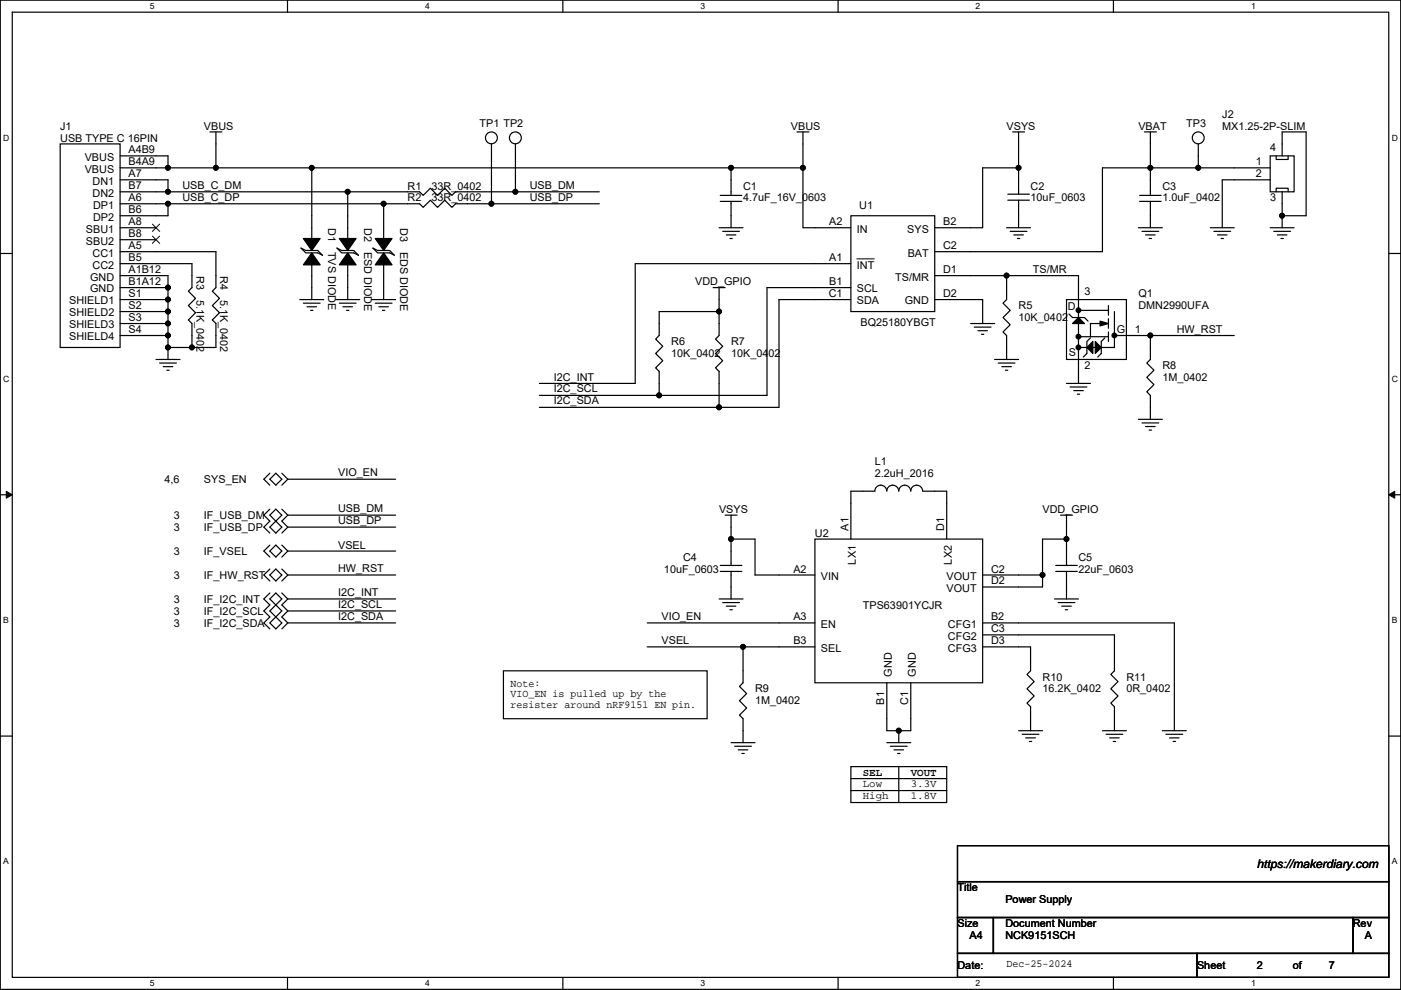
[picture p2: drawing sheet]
<svg xmlns="http://www.w3.org/2000/svg" width="297mm" height="210mm" viewBox="0 0 297 210" stroke-linecap="round" stroke-linejoin="round" font-family="sans-serif">
<path d="M.1 0h296.9v209.8h-296.9zM2.6 2.6h291.8v204.7h-291.8z" fill="none" stroke="#000" stroke-width=".25"/>
<g fill="#fff">
<path d="M31.8 .3h1v2h-1z"/>
<path d="M31.8 207.6h1v2h-1z"/>
</g>
<path d="M61 0v2.6M61 207.3v2.5" fill="none" stroke="#000" stroke-width=".25"/>
<g fill="#fff">
<path d="M90.1 .3h1v2h-1z"/>
<path d="M90.1 207.6h1v2h-1z"/>
</g>
<path d="M119.3 0v2.6M119.3 207.3v2.5" fill="none" stroke="#000" stroke-width=".25"/>
<g fill="#fff">
<path d="M148.5 .3h1v2h-1z"/>
<path d="M148.5 207.6h1v2h-1z"/>
</g>
<path d="M177.7 0v2.6M177.7 207.3v2.5" fill="none" stroke="#000" stroke-width=".25"/>
<g fill="#fff">
<path d="M206.9 .3h1v2h-1z"/>
<path d="M206.9 207.6h1v2h-1z"/>
</g>
<path d="M236.1 0v2.6M236.1 207.3v2.5" fill="none" stroke="#000" stroke-width=".25"/>
<g fill="#fff">
<path d="M265.2 .3h1v2h-1z"/>
<path d="M265.2 207.6h1v2h-1z"/>
<path d="M.7 28.2h1.3v2h-1.3z"/>
<path d="M295.1 28.2h1.3v2h-1.3z"/>
<path d="M.7 79.4h1.3v2h-1.3z"/>
<path d="M295.1 79.4h1.3v2h-1.3z"/>
</g>
<path d="M.1 53.8h2.5M294.4 53.8h2.6" fill="none" stroke="#000" stroke-width=".25"/>
<g fill="#fff">
<path d="M.7 130.5h1.2v2.1h-1.2z"/>
<path d="M295.1 130.5h1.2v2.1h-1.2z"/>
</g>
<path d="M.1 104.9h2.5M294.4 104.9h2.6" fill="none" stroke="#000" stroke-width=".25"/>
<path d="M1.3 104.2l1.3 .7-1.3 .8zM294.4 104.9l1.3-.7v1.5z" fill="#000" stroke="#000" stroke-width=".21"/>
<g fill="#fff">
<path d="M.7 181.7h1.2v2h-1.2z"/>
<path d="M295.1 181.7h1.2v2h-1.2z"/>
</g>
<g fill="none" stroke="#000" stroke-width=".25">
<path d="M12.8 30.5h12.7v43.2h-12.7zM25.5 33.1h10.1v2.5M25.5 35.6h10.1M25.5 38.1h10.1v2.6M35.6 35.6h10.2M44.5 28h2.6M45.8 35.6h20.3M45.8 28v7.6M104.2 30.5v12.7h22.9M109.3 30.5v10.2h17.8M155 35.6h15.2M155 35.6v5.8"/>
<path d="M155 35.6h-88.9v15.2M169 28h2.5M170.2 35.6v12.7h10.2M170.2 28v7.6M214.7 28h2.5M216 35.6h-7.7v12.7h-10.1M216 35.6v5.6M216 28v7.6M242.6 28h2.6M243.9 28v7.6M243.9 35.6v5.8M243.9 35.6h10.2"/>
<path d="M243.9 35.6h-10.2v17.8h-35.5M254.1 30.5v5.1M254.1 35.6h15.2M269.3 38.1h-10.2v10.2M269.3 33.1h5.1v7.6h-5.1zM270.6 33.1v.7h2.5v-.7M271.8 33.1v-5.1h5.1v17.8h-5.1v-5.1M25.5 55.9h15.2v5.1l-.8 .8 1.6 1.5-1.6 1.5 1.6 1.5-1.6 1.6 .8 .7v5.1M25.5 40.7h10.1M25.5 43.2h10.1M25.5 48.3h7.6M25.5 50.8h7.6"/>
<path d="M25.5 58.5h10.1v2.5M25.5 53.4h20.3v7.6l-.8 .8 1.5 1.5-1.5 1.5 1.5 1.5-1.5 1.6 .8 .7v5.1h-5.1M35.6 43.2v2.6h-10.1M35.6 43.2h45.7M35.6 40.7h38.1M63.8 52.6l1 .5h2.6l1 1-1-.5h-2.6zM66.1 55.9v7.6M71.4 52.6l1.1 .5h2.5l1 1-1-.5h-2.5zM73.7 55.9v7.6M79.1 52.6l1 .5h2.5l1 1-1-.5h-2.5zM81.3 55.9v7.6M104.2 43.2h-7.6l-.8 .8-1.5-1.5-1.5 1.5-1.6-1.5-1.5 1.5-.7-.8h-7.7v7.6"/>
<path d="M109.3 40.7h-12.7l-.8 .7-1.5-1.5-1.5 1.5-1.6-1.5-1.5 1.5-.7-.7h-15.3v10.1M152.5 48.3h5M152.7 41.4h4.6M152.7 42.7h4.6M153.2 49.1h3.6M154 49.8h2M154.7 50.6h.6M155 42.7v5.6M180.4 55.9h-45.7v25.4h-20.3M180.4 45.8h17.8v20.3h-17.8zM198.2 58.5h15.2M213.4 58.5v5l-.7 .8 1.5 1.5-1.5 1.6 1.5 1.5-1.5 1.5 .7 .8v5"/>
<path d="M213.4 48.3h5.1M213.4 58.5h15.3v7.3M213.7 42.5h4.5M213.7 41.2h4.5M214.2 49.1h3.5M214.9 49.8h2.1M215.7 50.6h.5M216 42.5v5.8M241.4 48.3h5M241.6 41.4h4.6M241.6 42.7h4.6M242.1 49.1h3.6"/>
<path d="M242.9 49.8h2M243.6 50.6h.6M243.9 42.7v5.6M256.6 48.3h5.1M257.4 49.1h3.5M258.1 49.8h2.1M258.9 50.6h.5M269.3 48.3h5.1M270.1 49.1h3.5M270.6 40.7v-.8h2.5v.8M270.8 49.8h2.1M271.6 50.6h.5"/>
<path d="M271.8 45.8v2.5M25.5 61h10.1M25.5 63.5h10.1M25.5 66.1h10.1M25.5 68.6h10.1M25.5 71.2h10.1M33.1 76.2h5.1M33.8 77h3.6M34.6 77.8h2M35.4 78.5h.5M35.6 63.5v2.6M35.6 71.2v2.5"/>
<path d="M35.6 68.6v2.6M35.6 66.1v2.5M35.6 61v2.5M40.7 73.7h-5.1v2.5M63.6 63.5h5M64.3 64.3h3.6M65.1 65.1h2M65.8 65.8h.6M71.2 63.5h5.1M71.9 64.3h3.6M72.7 65.1h2M73.5 65.8h.5"/>
<path d="M78.8 63.5h5.1M79.6 64.3h3.5M80.3 65.1h2.1M81.1 65.8h.5M151.2 61h2.5M152.5 61v5.1M152.5 66.1h-12.7v5.1l-.8 .7 1.5 1.5-1.5 1.6 1.5 1.5-1.5 1.5 .8 .8v5.1M152.5 66.1v5.1l-.8 .7 1.5 1.5-1.5 1.6 1.5 1.5-1.5 1.5 .8 .8v7.6M180.4 61h-17.8v22.9h-22.8M180.4 63.5h-15.2v22.9h-12.7M198.2 63.5h10.1v5.1M205.8 68.6h5.1"/>
<path d="M206.6 69.4h3.5M207.3 70.1h2.1M208.1 70.9h.5M210.9 76.2h5.1M211.6 77h3.6M212.4 77.8h2M213.2 78.5h.5M226.1 63.5h12.7v12.7h-12.7zM226.6 66.6l.8 .8h2.5l.8 .7M228.7 71.4v2.3h1.7M228.7 73.4v7.9M228.7 68.6v2.8h6.3"/>
<path d="M230.9 73.7h1.3M231.2 71.7l-.8 .7v2.6l-.7 .7M233.7 68.6h-2.5v2.8M234.2 71.7l-.7 .7v2.6l-.8 .7M235 65.8h-6.3v1.6M235 70.4v2M235 67.6v2M235 64.8v2M236.3 66.1v5.1h7.6v5l-.8 .8 1.6 1.5-1.6 1.6 1.6 1.5-1.6 1.5 .8 .8v5M236.3 71.2v2.5h-2.8M243.9 71.2h17.8M114.4 83.9h25.4"/>
<path d="M114.4 86.4h38.1M226.1 81.3h5.1M226.9 82.1h3.5M227.6 82.8h2.1M228.4 83.6h.5M241.4 88.9h5M242.1 89.7h3.6M242.9 90.5h2M243.6 91.2h.6M57.2 100.4l-1.3 1.2 1.3 1.3M57.2 115.6l-1.3 1.3 1.3 1.3M57.2 108l-1.3 1.3 1.3 1.2-1.3 1.3 1.3 1.3"/>
<path d="M57.2 111.8l1.3-1.3 1.3 1.3-1.3 1.3zM58.5 100.4l1.3 1.2-1.3 1.3-1.3-1.3zM58.5 115.6l1.3 1.3-1.3 1.3-1.3-1.3zM58.5 108l1.3 1.3-1.3 1.2-1.3-1.2zM59.8 100.4l1.2 1.2M59.8 115.6l1.2 1.3M59.8 108l1.2 1.3M61 101.6h22.9M61 116.9h22.9M61 109.3h22.9M61 111.8h22.9M61 101.6l-1.2 1.3"/>
<path d="M61 116.9l-1.2 1.3M61 109.3l-1.2 1.2 1.2 1.3M61 111.8l-1.2 1.3M152.7 119.9h4.6M153.7 109.3h2.6M155 114.3h5.1v7.7h12.7M155 109.3v5M155 114.3v5.6M172.8 114.3h35.5v30.5h-35.5zM185.5 104.2a1.26 1.26 0 0 1 1.2-1.3 1.26 1.26 0 0 1 1.3 1.3 1.27 1.27 0 0 1 1.3-1.3 1.27 1.27 0 0 1 1.2 1.3 1.27 1.27 0 0 1 1.3-1.3 1.27 1.27 0 0 1 1.3 1.3 1.27 1.27 0 0 1 1.2-1.3 1.27 1.27 0 0 1 1.3 1.3M185.5 104.2h-5.1v10.1M195.6 104.2h5.1v10.1"/>
<path d="M223.8 119.9h4.6M224.9 109.3h2.5M226.1 109.3v10.6M226.1 114.3h-5.1v7.7M57.2 125.8l-1.3 1.2 1.3 1.3-1.3 1.3 1.3 1.3-1.3 1.2 1.3 1.3M57.2 120.7l-1.3 1.3 1.3 1.2M57.2 132.1l1.3-1.2 1.3 1.2-1.3 1.3zM58.5 125.8l1.3 1.2-1.3 1.3-1.3-1.3zM58.5 128.3l1.3 1.3-1.3 1.3M58.5 120.7l1.3 1.3-1.3 1.2-1.3-1.2zM58.5 128.3l-1.3 1.3 1.3 1.3M59.8 125.8l1.2 1.2"/>
<path d="M59.8 120.7l1.2 1.3M61 127h22.9M61 127l-1.2 1.3 1.2 1.3M61 129.6h22.9M61 132.1h22.9M61 122h22.9M61 129.6l-1.2 1.3 1.2 1.2M61 132.1l-1.2 1.3M61 122l-1.2 1.2M137.2 137.2h20.3M152.5 127h5M152.7 121.2h4.6"/>
<path d="M153.2 127.8h3.6M154 128.6h2M154.7 129.3h.6M155 121.2v5.8M157.5 137.2v7.6l-.7 .8 1.5 1.5-1.5 1.5 1.5 1.6-1.5 1.5 .7 .7v5.1M157.5 137.2h15.3M172.8 132.1h-35.6M208.3 134.7h28v7.6l-.8 .7 1.5 1.6-1.5 1.5 1.5 1.5-1.5 1.5 .8 .8v5.1M208.3 122h12.7M208.3 132.1h40.7v22.9M208.3 137.2h10.2v5.1l-.8 .7 1.6 1.6-1.6 1.5 1.6 1.5-1.6 1.5 .8 .8v5.1M221 122v2.5h-12.7"/>
<path d="M223.6 127h5.1M223.8 121.2h4.6M224.3 127.8h3.6M225.1 128.6h2M225.9 129.3h.5M226.1 121.2v5.8M.1 156.1h2.5M106.7 142.3h43.2v10.1h-43.2zM155 157.5h5.1M155.8 158.3h3.5M156.5 159h2.1M157.3 159.8h.5"/>
<path d="M188 157.5h5.1M188 144.8v10.2h2.6M188.8 158.3h3.5M189.5 159h2.1M190.3 159.8h.5M190.6 155v2.5M193.1 144.8v10.2h-2.5M216 155h5M216.7 155.7h3.6M217.5 156.5h2M218.2 157.3h.6M233.7 155h5.1"/>
<path d="M234.5 155.7h3.6M235.3 156.5h2M236 157.3h.5M246.4 155h5.1M247.2 155.7h3.6M248 156.5h2M248.7 157.3h.5M294.4 156.1h2.6M180.4 165.1h20.3M180.4 167.7h20.3M180.4 162.6h20.3v7.6h-20.3zM190.6 162.6v7.6"/>
<path d="M203 179.4h91.4v7.6h-91.4zM203 187h91.4v7.6h-91.4zM203 194.6h7.6v7.6h-7.6zM210.6 194.6h76.2v7.6h-76.2zM286.8 194.6h7.6v7.6h-7.6zM203 202.2h50.8v5.1h-50.8zM253.8 202.2h40.6v5.1h-40.6z"/>
<circle cx="104.2" cy="29.2" r="1.26"/>
<circle cx="109.3" cy="29.2" r="1.26"/>
<circle cx="254" cy="29.2" r="1.26"/>
</g>
<g fill="#000" stroke="#000" stroke-width=".25">
<path d="M64.3 50.6h3.6l-1.8 2.5z" fill-rule="evenodd"/>
<path d="M66.1 53.6l1.8 2.6h-3.6z" fill-rule="evenodd"/>
<path d="M71.9 50.6h3.6l-1.8 2.5z" fill-rule="evenodd"/>
<path d="M73.7 53.6l1.8 2.6h-3.6z" fill-rule="evenodd"/>
<path d="M79.6 50.6h3.5l-1.8 2.5z" fill-rule="evenodd"/>
<path d="M81.3 53.6l1.8 2.6h-3.5z" fill-rule="evenodd"/>
<path d="M227.4 68.6l1.3-1.2 1.2 1.2z" fill-rule="evenodd"/>
<path d="M231.7 72.4v2.6l-1.3-1.3z" fill-rule="evenodd"/>
<path d="M232.2 72.4l1.3 1.3-1.3 1.3z" fill-rule="evenodd"/>
<path d="M233.2 68.1l1.8 .5-1.8 .5z" fill-rule="evenodd"/>
<circle cx="35.6" cy="35.6" r=".5"/>
<circle cx="45.8" cy="35.6" r=".5"/>
<circle cx="66.1" cy="35.6" r=".5"/>
<circle cx="155" cy="35.6" r=".5"/>
<circle cx="170.2" cy="35.6" r=".5"/>
<circle cx="215.9" cy="35.6" r=".5"/>
<circle cx="243.9" cy="35.6" r=".5"/>
<circle cx="254" cy="35.6" r=".5"/>
<circle cx="35.6" cy="40.7" r=".5"/>
<circle cx="35.6" cy="43.2" r=".5"/>
<circle cx="73.7" cy="40.7" r=".5"/>
<circle cx="81.3" cy="43.2" r=".5"/>
<circle cx="104.2" cy="43.2" r=".5"/>
<circle cx="109.3" cy="40.7" r=".5"/>
<circle cx="213.4" cy="58.4" r=".5"/>
<circle cx="271.8" cy="45.7" r=".5"/>
<circle cx="35.6" cy="61" r=".5"/>
<circle cx="35.6" cy="71.1" r=".5"/>
<circle cx="35.6" cy="73.7" r=".5"/>
<circle cx="35.6" cy="63.5" r=".5"/>
<circle cx="35.6" cy="68.6" r=".5"/>
<circle cx="35.6" cy="66.1" r=".5"/>
<circle cx="40.7" cy="73.7" r=".5"/>
<circle cx="152.4" cy="66.1" r=".5"/>
<circle cx="228.6" cy="73.7" r=".5"/>
<circle cx="228.6" cy="71.4" r=".5"/>
<circle cx="228.6" cy="65.8" r=".5"/>
<circle cx="236.3" cy="71.1" r=".5"/>
<circle cx="243.9" cy="71.1" r=".5"/>
<circle cx="139.7" cy="83.8" r=".5"/>
<circle cx="152.4" cy="86.4" r=".5"/>
<circle cx="155" cy="114.3" r=".5"/>
<circle cx="226.1" cy="114.3" r=".5"/>
<circle cx="157.5" cy="137.2" r=".5"/>
<circle cx="221" cy="121.9" r=".5"/>
<circle cx="190.5" cy="155" r=".5"/>
</g>
<path d="M32.3 47.5l1.6 1.6M32.3 50.1l1.6 1.5M33.8 47.5l-1.5 1.6M33.8 50.1l-1.5 1.5M181.7 54.9h3.7" fill="none" stroke="#000" stroke-width=".21"/>
<text font-size="2.5" x="266.5" y="184.2">https://makerdiary.com</text>
<g font-size="2.3">
<text x="12.8" y="27.5">J1</text>
<text x="43.2" y="27.5">VBUS</text>
<text x="101.7" y="27">TP1 TP2</text>
<text x="167.7" y="27.5">VBUS</text>
<text x="213.4" y="27.5">VSYS</text>
<text x="241.4" y="27.5">VBAT</text>
<text x="251.5" y="27">TP3</text>
<text x="259.1" y="25">J2</text>
<text x="259.1" y="27.5">MX1.25-2P-SLIM</text>
<text x="12.8" y="30">USB TYPE C 16PIN</text>
<text x="18" y="34.1">VBUS</text>
<text x="27.2" y="32.5">A4B9</text>
<text x="27.2" y="35.1">B4A9</text>
<text x="266.3" y="35.1">1</text>
<text x="269.3" y="32.1">4</text>
<text x="18" y="36.6">VBUS</text>
<text x="19.6" y="39.2">DN1</text>
<text x="19.6" y="41.7">DN2</text>
<text x="27.2" y="37.6">A7</text>
<text x="27.2" y="40.2">B7</text>
<text x="38.7" y="40.1">USB_C_DM</text>
<text x="86.4" y="40.2">R1</text>
<text x="91.5" y="40.2">33R_0402</text>
<text x="112.3" y="40.1">USB_DM</text>
<text x="157.5" y="40.2">C1</text>
<text x="218.5" y="40.2">C2</text>
<text x="246.4" y="40.2">C3</text>
<text x="266.3" y="37.6">2</text>
<text x="19.7" y="44.3">DP1</text>
<text x="19.7" y="46.8">DP2</text>
<text x="27.2" y="47.8">A8</text>
<text x="27.2" y="42.7">A6</text>
<text x="27.2" y="45.2">B6</text>
<text x="38.7" y="42.6">USB_C_DP</text>
<text x="86.4" y="42.7">R2</text>
<text x="91.5" y="42.7">33R_0402</text>
<text x="112.3" y="42.6">USB_DP</text>
<text x="157.5" y="42.7">4.7uF_16V_0603</text>
<text x="175.8" y="47.8">A2</text>
<text x="182.2" y="44.3">U1</text>
<text x="200" y="47.8">B2</text>
<text x="218.5" y="42.7">10uF_0603</text>
<text x="246.4" y="42.7">1.0uF_0402</text>
<text x="269.3" y="42.7">3</text>
<text x="18.2" y="49.3">SBU1</text>
<text x="18.2" y="51.9">SBU2</text>
<text x="27.2" y="50.3">B8</text>
<text x="27.2" y="52.9">A5</text>
<text x="69.6" y="48.3" transform="rotate(90 69.6 48.3)">D1</text>
<text x="69.6" y="53.4" transform="rotate(90 69.6 53.4)">TVS DIODE</text>
<text x="77.2" y="48.3" transform="rotate(90 77.2 48.3)">D2</text>
<text x="77.2" y="53.4" transform="rotate(90 77.2 53.4)">ESD DIODE</text>
<text x="84.8" y="48.3" transform="rotate(90 84.8 48.3)">D3</text>
<text x="84.8" y="53.4" transform="rotate(90 84.8 53.4)">EDS DIODE</text>
<text x="181.7" y="49.3">IN</text>
<text x="192.4" y="49.3">SYS</text>
<text x="200" y="52.9">C2</text>
<text x="19.1" y="59.5">GND</text>
<text x="19.6" y="54.4">CC1</text>
<text x="19.6" y="57">CC2</text>
<text x="27.2" y="57.9">A1B12</text>
<text x="27.2" y="55.4">B5</text>
<text x="41.6" y="58.5" transform="rotate(90 41.6 58.5)">R3</text>
<text x="46.7" y="58.5" transform="rotate(90 46.7 58.5)">R4</text>
<text x="175.8" y="55.4">A1</text>
<text x="181.7" y="57">INT</text>
<text x="189.8" y="59.5">TS/MR</text>
<text x="192.4" y="54.4">BAT</text>
<text x="200" y="57.9">D1</text>
<text x="219" y="58">TS/MR</text>
<text x="14.7" y="64.6">SHIELD1</text>
<text x="19.1" y="62">GND</text>
<text x="27.2" y="60.5">B1A12</text>
<text x="27.2" y="63">S1</text>
<text x="27.2" y="65.6">S2</text>
<text x="41.6" y="63.5" transform="rotate(90 41.6 63.5)">5.1K_0402</text>
<text x="46.7" y="63.5" transform="rotate(90 46.7 63.5)">5.1K_0402</text>
<text x="147.4" y="60.5">VDD_GPIO</text>
<text x="175.7" y="63">C1</text>
<text x="175.8" y="60.5">B1</text>
<text x="181.7" y="62">SCL</text>
<text x="181.7" y="64.6">SDA</text>
<text x="191.8" y="64.6">GND</text>
<text x="200" y="63">D2</text>
<text x="216" y="65.6">R5</text>
<text x="226.4" y="65.8">D</text>
<text x="229.9" y="62.5">3</text>
<text x="241.4" y="63.1">Q1</text>
<text x="241.4" y="65.6">DMN2990UFA</text>
<text x="14.7" y="67.1">SHIELD2</text>
<text x="14.7" y="69.7">SHIELD3</text>
<text x="27.2" y="68.1">S3</text>
<text x="27.2" y="70.6">S4</text>
<text x="182.4" y="69.2">BQ25180YBGT</text>
<text x="216" y="68.1">10K_0402</text>
<text x="236.8" y="70.7">G</text>
<text x="240.6" y="70.6">1</text>
<text x="249.5" y="70.5">HW_RST</text>
<text x="14.7" y="72.2">SHIELD4</text>
<text x="142.3" y="73.2">R6</text>
<text x="142.3" y="75.8">10K_0402</text>
<text x="155" y="73.2">R7</text>
<text x="155" y="75.8">10K_0402</text>
<text x="226.6" y="75.5">S</text>
<text x="117.4" y="83.2">I2C_SCL</text>
<text x="117.4" y="80.7">I2C_INT</text>
<text x="229.9" y="78.3">2</text>
<text x="246.4" y="78.3">R8</text>
<text x="246.4" y="80.8">1M_0402</text>
<text x="117.4" y="85.8">I2C_SDA</text>
<text x="71.7" y="101">VIO_EN</text>
<text x="185.5" y="98.6">L1</text>
<text x="185.5" y="101.2">2.2uH_2016</text>
<text x="34.9" y="102.4">4,6</text>
<text x="43.2" y="102.4">SYS_EN</text>
<text x="36.9" y="110">3</text>
<text x="36.9" y="112.6">3</text>
<text x="43.2" y="110">IF_USB_DM</text>
<text x="43.2" y="112.6">IF_USB_DP</text>
<text x="71.7" y="108.6">USB_DM</text>
<text x="71.7" y="111.2">USB_DP</text>
<text x="152.5" y="108.8">VSYS</text>
<text x="172.8" y="113.9">U2</text>
<text x="179.9" y="112.6" transform="rotate(-90 179.9 112.6)">A1</text>
<text x="200.2" y="112.6" transform="rotate(-90 200.2 112.6)">D1</text>
<text x="221" y="108.8">VDD_GPIO</text>
<text x="36.9" y="117.7">3</text>
<text x="43.2" y="117.7">IF_VSEL</text>
<text x="71.7" y="116.4">VSEL</text>
<text x="144.8" y="118.9">C4</text>
<text x="181.5" y="119.7" transform="rotate(-90 181.5 119.7)">LX1</text>
<text x="201.8" y="119.7" transform="rotate(-90 201.8 119.7)">LX2</text>
<text x="228.7" y="118.9">C5</text>
<text x="36.9" y="122.7">3</text>
<text x="43.2" y="122.7">IF_HW_RST</text>
<text x="71.7" y="121.3">HW_RST</text>
<text x="140.8" y="121.5">10uF_0603</text>
<text x="168.2" y="121.4">A2</text>
<text x="174.1" y="123">VIN</text>
<text x="200.7" y="123">VOUT</text>
<text x="200.7" y="125.5">VOUT</text>
<text x="210.1" y="121.4">C2</text>
<text x="210.1" y="124">D2</text>
<text x="228.7" y="121.5">22uF_0603</text>
<text x="36.9" y="127.8">3</text>
<text x="36.9" y="130.4">3</text>
<text x="43.2" y="127.8">IF_I2C_INT</text>
<text x="43.2" y="130.4">IF_I2C_SCL</text>
<text x="71.7" y="126.4">I2C_INT</text>
<text x="71.7" y="129">I2C_SCL</text>
<text x="71.7" y="131.5">I2C_SDA</text>
<text x="140.3" y="131.5">VIO_EN</text>
<text x="168.2" y="131.6">A3</text>
<text x="182.9" y="129.1">TPS63901YCJR</text>
<text x="210.1" y="131.6">B2</text>
<text x="36.9" y="132.9">3</text>
<text x="43.2" y="132.9">IF_I2C_SDA</text>
<text x="140.3" y="136.7">VSEL</text>
<text x="168.2" y="136.7">B3</text>
<text x="174.1" y="133.2">EN</text>
<text x="201" y="133.2">CFG1</text>
<text x="201" y="135.7">CFG2</text>
<text x="210.1" y="134.1">C3</text>
<text x="210.1" y="136.7">D3</text>
<text x="174.1" y="138.2">SEL</text>
<text x="189.1" y="143.6" transform="rotate(-90 189.1 143.6)">GND</text>
<text x="194.2" y="143.6" transform="rotate(-90 194.2 143.6)">GND</text>
<text x="201" y="138.2">CFG3</text>
<text x="108.3" y="145.6">Note:</text>
<text x="108.3" y="147.9">VIO_EN is pulled up by the</text>
<text x="160.1" y="146.9">R9</text>
<text x="160.1" y="149.4">1M_0402</text>
<text x="187.5" y="149.4" transform="rotate(-90 187.5 149.4)">B1</text>
<text x="192.6" y="149.6" transform="rotate(-90 192.6 149.6)">C1</text>
<text x="221" y="144.3">R10</text>
<text x="221" y="146.9">16.2K_0402</text>
<text x="238.8" y="144.3">R11</text>
<text x="238.8" y="146.9">0R_0402</text>
<text x="108.3" y="150.2">resister around nRF9151 EN pin.</text>
<text x="182.9" y="164.5">SEL</text>
<text x="182.9" y="167">Low</text>
<text x="193.1" y="164.5">VOUT</text>
<text x="193.1" y="167">3.3V</text>
<text x="182.9" y="169.5">High</text>
<text x="193.1" y="169.5">1.8V</text>
<text x="203" y="189">Title</text>
<text x="213.2" y="191.6">Power Supply</text>
<text x="203" y="196.7">Size</text>
<text x="213.2" y="196.7">Document Number</text>
<text x="286.8" y="196.7">Rev</text>
<text x="205.5" y="199.2">A4</text>
<text x="213.2" y="199.2">NCK9151SCH</text>
<text x="289.4" y="199.2">A</text>
<text x="203" y="205.5">Date:</text>
<text x="213.4" y="205.1">Dec-25-2024</text>
<text x="253.8" y="205.5">Sheet</text>
<text x="266.5" y="205.5">2</text>
<text x="274.1" y="205.5">of</text>
<text x="281.7" y="205.5">7</text>
</g>
<g font-size="1.8">
<text x="31.8" y="1.9">5</text>
<text x="90.1" y="1.9">4</text>
<text x="148.5" y="1.9">3</text>
<text x="206.9" y="1.9">2</text>
<text x="265.2" y="1.9">1</text>
<text x=".7" y="29.8">D</text>
<text x="295.1" y="29.8">D</text>
<text x=".7" y="81">C</text>
<text x="295.1" y="81">C</text>
<text x=".7" y="132.2">B</text>
<text x="295.1" y="132.2">B</text>
<text x=".7" y="183.3">A</text>
<text x="295.1" y="183.3">A</text>
<text x="31.8" y="209.2">5</text>
<text x="90.1" y="209.2">4</text>
<text x="148.5" y="209.2">3</text>
<text x="206.9" y="209.2">2</text>
<text x="265.2" y="209.2">1</text>
</g>
</svg>
